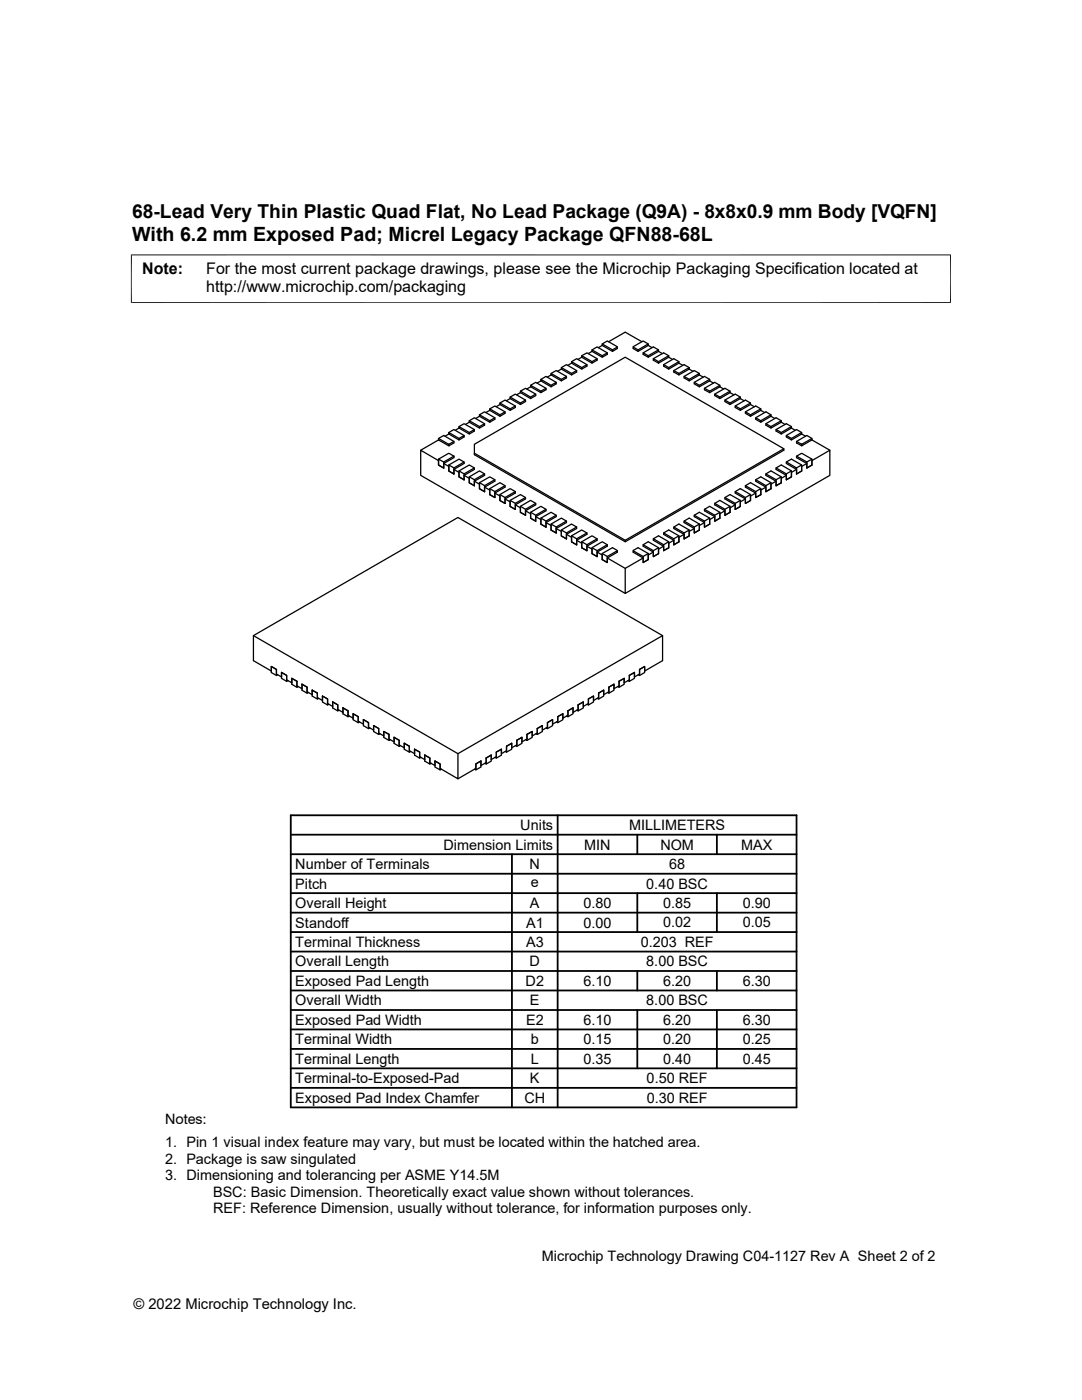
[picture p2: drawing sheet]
<svg xmlns="http://www.w3.org/2000/svg" width="216mm" height="279mm" viewBox="0 0 216 279" stroke-linecap="round" stroke-linejoin="round" font-family="sans-serif">
<g fill="none" stroke="#000" stroke-width=".25">
<path d="M101.8 79.5l-.8 .5M101.8 79.5l2 1.2 1.1-.6v-.3l-1.1 .6v.3M101.8 79.5v-.3l2 1.2M101.8 79.2l1-.5 2.1 1.1M103.8 78.4v-.3l2.1 1.1M103.8 78.1l1.1-.6 2 1.2M103.8 78.4l-.7 .4M103.8 78.4l2.1 1.1 1-.5v-.3l-1 .5v.3M105.9 77.2l-.8 .4M105.9 77.2l2 1.2 1-.6v-.3l-1 .6v.3M105.9 77.2v-.3l2 1.2M105.9 76.9l1-.6 2 1.2"/>
<path d="M107.9 76l-.7 .5M107.9 76l2.1 1.2 1-.6v-.3l-1 .6v.3M107.9 76v-.3l2.1 1.2M107.9 75.7l1-.6 2.1 1.2M110 74.8v-.3l2 1.2M110 74.5l1-.5 2 1.1M110 74.8l-.8 .5M110 74.8l2 1.2 1-.6v-.3l-1 .6v.3M112 73.7l-.8 .4M112 73.7l2 1.1 1.1-.5v-.3l-1.1 .5v.3M112 73.7v-.3l2 1.1M112 73.4l1-.6 2.1 1.2"/>
<path d="M114 72.5l-.7 .4M114 72.5l2.1 1.2 1-.6v-.3l-1 .6v.3M114 72.5v-.3l2.1 1.2M114 72.2l1.1-.6 2 1.2M116.1 71.3v-.3l2 1.2M116.1 71l1-.6 2 1.2M116.1 71.3l-.8 .4M116.1 71.3l2 1.2 1-.6v-.3l-1 .6v.3M118.1 70.1l-.7 .5M118.1 70.1l2.1 1.2 1-.6v-.3l-1 .6v.3M118.1 70.1v-.3l2.1 1.2M118.1 69.8l1-.6 2.1 1.2"/>
<path d="M120.2 68.6l1-.5 2 1.1v.4l-1 .5-2-1.2M120.2 68.9v-.3l2 1.2M120.2 68.9l-.8 .5M122.2 69.8v.3M123.2 69.3l-1 .5M126.3 69.3l1 .5M126.3 69.2l2-1.1 1 .5v.3l-2 1.2-1-.5zM128.1 68.2l-3.3-1.9-3.4 1.9M128.3 70.4l1 .6v.3M129.3 68.9l.8 .5M129.3 68.6l-2 1.2v.3M130.4 71.6l1 .6v.3"/>
<path d="M131.4 70.1l.8 .5M131.4 70.1v-.3l-2.1 1.2M131.4 69.8l-1-.6-2.1 1.2v.3l1 .6 2.1-1.2M132.4 72.8l1 .6v.3M133.4 71.3l.8 .4M133.4 71.3v-.3l-2 1.2M133.4 71l-1-.6-2 1.2v.3l1 .6 2-1.2M134.5 74l1 .5v.3M135.5 72.5l.7 .4M135.5 72.5v-.3l-2.1 1.2M135.5 72.2l-1-.6-2.1 1.2v.3l1 .6 2.1-1.2M136.5 75.1l1 .6v.3"/>
<path d="M137.5 73.7l.8 .4M137.5 73.7v-.3l-2 1.1M137.5 73.4l-1-.6-2 1.2v.3l1 .5 2-1.1M138.5 76.3l1.1 .6v.3M139.6 74.8v-.3l-2.1 1.2M139.6 74.5l-1.1-.5-2 1.1v.3l1 .6 2.1-1.2 .7 .5M140.6 77.5l1 .6v.3M141.6 76l.8 .5M141.6 76v-.3l-2 1.2M141.6 75.7l-1-.6-2.1 1.2v.3l1.1 .6 2-1.2M142.6 78.7l1 .5v.3M143.6 77.2l.8 .4"/>
<path d="M143.6 77.2v-.3l-2 1.2M143.6 76.9l-1-.6-2 1.2v.3l1 .6 2-1.2M144.7 79.8l1 .6v.3M145.7 78.4l.8 .4M145.7 78.4v-.3l-2.1 1.1M145.7 78.1l-1-.6-2.1 1.2v.3l1 .5 2.1-1.1M147.7 79.5l.8 .5M147.7 79.5v-.3l-2 1.2M147.7 79.2l-1-.5-2 1.1v.3l1 .6 2-1.2M87.5 87.8l-3.6 2.1M87.5 87.8l2.1 1.1M87.5 87.5l2 1.1v.3"/>
<path d="M87.5 87.8v-.3l1-.6 2.1 1.2v.3l-1 .5M88.5 92.5l1.1 .6v.9l1 .6M88.5 93.4l-1-.6v-.9l-3.6-2v5l40.9 23.5M88.5 92.2l-1-.6v1.2l1 .6M89.5 88.6h.1v.3M89.6 86.6v-.3l2 1.2M89.6 86.3l1-.6 2 1.2M89.6 86.6l-.8 .5M89.6 86.6l2 1.2 1-.6v-.3l-1 .6v.3M89.6 92.8l1 .6M89.6 92.8l2-1.2 1 .6v.3l-2 1.2v.9l-1-.6zM90.6 93.7l1 .6v.9l1 .6"/>
<path d="M90.6 91l-2.1 1.2v1.2M90.6 91v.3l-2.1 1.2v.9M90.6 91l-1.1-.5-2 1.1M90.6 88.1l-1 .5M91.6 85.4l-.8 .5M91.6 85.4v-.3l2 1.2M91.6 85.1l1-.5 2.1 1.1M91.6 85.4l2 1.2 1.1-.6v-.3l-1.1 .6v.3M91.6 94l1 .6M91.6 94l2-1.2 1.1 .6v.3l-2.1 1.2v.9l-1-.6zM92.6 94.9l1 .6v.9l1.1 .5M92.6 92.2l-2 1.2v1.2"/>
<path d="M93.6 84.3l-.7 .4M93.6 84.3v-.3l2.1 1.1M93.6 84l1.1-.6 2 1.2M93.6 84.3l2.1 1.1 1-.5v-.3l-1 .5v.3M93.6 95.2l1.1 .5M93.6 95.2l2.1-1.2 1 .6v.3l-2 1.1v.9l-1.1-.5zM94.7 96l1 .6v.9l1 .6M94.7 90.4l30.1 17.4M94.7 88.7l30.1-17.4 31.6 18.3v.3l-31.6 18.2-30.1-17.4zM94.7 93.4l-2.1 1.2v1.2M95.7 83.1l-.8 .4M95.7 83.1v-.3l2 1.2"/>
<path d="M95.7 82.8l1-.6 2 1.2M95.7 96.3l1 .6M95.7 96.3l2-1.1 1 .5v.3l-2 1.2v.9l-1-.6zM95.7 83.1l2 1.2 1-.6v-.3l-1 .6v.3M96.7 97.2l1 .6v.9l1 .6M96.7 94.6l-2 1.1v1.2M97.7 81.9l-.8 .4M97.7 97.5l1 .6M97.7 97.5l2.1-1.2 1 .6v.3l-2.1 1.2v.9l-1-.6zM97.7 81.9l2.1 1.2 1-.6v-.3l-1 .6v.3M97.7 81.9v-.3l2.1 1.2M97.7 81.6l1-.6 2.1 1.2"/>
<path d="M98.7 98.4l1.1 .6v.9l1 .6M98.7 95.7l-2 1.2v1.2M99.8 80.7l-.8 .5M99.8 80.7v-.3l2 1.2M99.8 80.4l1-.6 2 1.2M99.8 80.7l2 1.2 1-.6v-.3l-1 .6v.3M99.8 98.7l1 .6M99.8 98.7l2-1.2 1 .6v.3l-2 1.2v.9l-1-.6zM100.8 99.6l1 .6v.9l1 .6M100.8 96.9l-2.1 1.2v1.2M101.8 99.9l1 .6M101.8 99.9l2-1.2 1.1 .6v.3l-2.1 1.2v.9l-1-.6z"/>
<path d="M102.8 98.1l-2 1.2v1.2M104.9 99.3l-2.1 1.2v1.2M144.7 99.3l2 1.2v1.2l1-.6M144.7 99.3l1-.6 2 1.2v1.2l-1 .6v-.9l-2-1.2zM146.7 98.1l2 1.2v1.2l1.1-.6M146.7 98.1l1-.6 2.1 1.2v1.2l-1.1 .6v-.9l-2-1.2zM146.7 81l1 .6v.3M147.7 99.9l-1 .6M148.7 96.9l2.1 1.2v1.2l1-.6M148.7 99.6l-1 .6v.9M148.7 96.9l1.1-.6 2 1.2v1.2l-1 .6v-.9l-2.1-1.2zM148.7 82.2l1.1 .6v.3"/>
<path d="M149.8 80.7l.7 .5M149.8 98.7l-1.1 .6M149.8 80.7v-.3l-2.1 1.2M149.8 80.4l-1.1-.6-2 1.2v.3l1 .6 2.1-1.2M150.8 98.4l-1 .6v.9M150.8 95.7l2 1.2v1.2l1-.6M150.8 95.7l1-.5 2 1.1v1.2l-1 .6v-.9l-2-1.2zM150.8 83.4l1 .6v.3M151.8 97.5l-1 .6M151.8 81.9l.8 .4M151.8 81.9v-.3l-2 1.2M151.8 81.6l-1-.6-2.1 1.2v.3l1.1 .6 2-1.2"/>
<path d="M152.8 94.6l2.1 1.1v1.2l1-.5M152.8 97.2l-1 .6v.9M152.8 94.6l1-.6 2.1 1.2v1.2l-1 .5v-.9l-2.1-1.1zM152.8 84.6l1 .5v.3M153.8 83.1l.8 .4M153.8 96.3l-1 .6M153.8 83.1v-.3l-2 1.2M153.8 82.8l-1-.6-2 1.2v.3l1 .6 2-1.2M154.9 96l-1.1 .6v.9M154.9 93.4l2 1.2v1.2l1-.6M154.9 93.4l1-.6 2 1.2v1.2l-1 .6v-.9l-2-1.2zM154.9 85.7l1 .6v.3"/>
<path d="M155.9 84.3l.8 .4M155.9 95.2l-1 .5M155.9 84.3v-.3l-2.1 1.1M155.9 84l-1-.6-2.1 1.2v.3l1 .5 2.1-1.1M156.4 89.6l-31.6 18.2v.3M156.9 94.9l-1 .6v.9M156.9 86.9l1 .6v.3M156.9 92.2l2 1.2v1.2M157.9 85.4l.8 .5M157.9 94l-1 .6M157.9 85.4v-.3l-2 1.2M157.9 85.1l-1-.5-2 1.1v.3l1 .6 2-1.2"/>
<path d="M158.9 93.7l-1 .6v.9M158.9 88.1l1 .5M158.9 91l1.1-.5 2 1.1v1.2l-1 .6v-1.2l1-.6M160 86.6l.7 .5M160 86.6v-.3l-2.1 1.2M160 86.3l-1.1-.6-2 1.2v.3l1 .6 2.1-1.2M160 94v-1.2l-2.1-1.2-1 .6v.3l2 1.2v.9M160 92.8l-1.1 .6M160 94l-1.1 .6M160 88.6l-.1 .3M161 92.5l-1 .6v.9M161 92.2l-2.1-1.2v.3l2.1 1.2v.9l1-.6v-.9l3.6-2v5l-40.8 23.5v-5l3.5-2"/>
<path d="M162 87.8l-2 1.1M162 87.8l3.6 2.1M162 87.8v-.3l-1-.6-2.1 1.2v.3l1.1 .5M162 87.5l-2 1.1v.3M102.8 100.8l1 .5v1l1.1 .5M103.8 101l1.1 .6M103.8 101l2.1-1.1 1 .6v.3l-2 1.1v.9l-1.1-.5zM104.9 101.9l1 .6v.9l1 .6M105.9 102.2l1 .6M105.9 102.2l2-1.2 1 .6v.3l-2 1.2v.9l-1-.6zM106.9 103.1l1 .6v.9l1 .6M106.9 100.5l-2 1.1v1.2"/>
<path d="M107.9 103.4l1 .6M107.9 103.4l2.1-1.2 1 .6v.3l-2.1 1.2v.9l-1-.6zM108.9 104.3l1.1 .6v.9l1 .6M108.9 101.6l-2 1.2v1.2M110 104.6l1 .6M110 104.6l2-1.2 1 .6v.3l-2 1.2v.9l-1-.6zM111 105.5l1 .6v.9l1 .5M111 102.8l-2.1 1.2v1.2M112 105.8l1 .6M112 105.8l2-1.2 1.1 .6v.3l-2.1 1.1v.9l-1-.5zM113 106.6l1 .6v.9l1.1 .6M113 104l-2 1.2v1.2"/>
<path d="M114 106.9l1.1 .6M114 106.9l2.1-1.1 1 .6v.2l-2 1.2v.9l-1.1-.6zM115.1 107.8l1 .6v.9l1 .6M115.1 105.2l-2.1 1.2v1.1M116.1 108.1l1 .6M116.1 108.1l2-1.2 1 .6v.3l-2 1.2v.9l-1-.6zM117.1 109l1 .6v.9l1 .6M117.1 106.4l-2 1.1v1.2M118.1 109.3l1 .6M118.1 109.3l2.1-1.2 1 .6v.3l-2.1 1.2v.9l-1-.6zM119.1 107.5l-2 1.2v1.2M120.2 110.5l1 .6"/>
<path d="M121.2 111.4l3.6 2M121.2 108.7l-2.1 1.2v1.2M123.2 109.9l-1-.6-2 1.2v1.2l1 .6v-1.2l2-1.2v.3l-2 1.2v.9l-1-.6v-.9l-1.1-.6M126.3 109.9l1-.6 2 1.2v1.2M128.3 108.7l2.1 1.2v1.2l1-.6M128.3 108.7l1-.6 2.1 1.2v1.2l-1 .6v-.9l-2.1-1.2zM128.3 111.1l-2-1.2v.3l2 1.2v.9l1-.6M129.3 110.5l-1 .6v1.2l1-.6M130.4 110.2l-1.1 .6v.9M130.4 107.5l2 1.2v1.2l1-.6M130.4 107.5l1-.6 2 1.2v1.2l-1 .6v-.9l-2-1.2zM131.4 109.3l-1 .6"/>
<path d="M132.4 109l-1 .6v.9M132.4 106.4l2.1 1.1v1.2l1-.6M132.4 106.4l1-.6 2.1 1.1v1.2l-1 .6v-.9l-2.1-1.2zM133.4 108.1l-1 .6M134.5 107.8l-1.1 .6v.9M134.5 105.2l2 1.2v1.1l1-.5M134.5 105.2l1-.6 2 1.2v1.2l-1 .5v-.9l-2-1.1zM135.5 106.9l-1 .6M136.5 106.6l-1 .6v.9M136.5 104l2 1.2v1.2l1.1-.6M136.5 104l1-.6 2.1 1.2v1.2l-1.1 .6v-.9l-2-1.2zM137.5 105.8l-1 .6"/>
<path d="M138.5 105.5l-1 .6v.9M138.5 102.8l2.1 1.2v1.2l1-.6M138.5 102.8l1.1-.6 2 1.2v1.2l-1 .6v-.9l-2.1-1.2zM139.6 104.9v.9M139.6 104.6l-1.1 .6M140.6 104.3l-1 .6M140.6 101.6l2 1.2v1.2l1-.6M140.6 101.6l1-.6 2 1.2v1.2l-1 .6v-.9l-2-1.2zM141.6 103.4l-1 .6M142.6 103.1l-1 .6v.9M142.6 100.5l2.1 1.1v1.2l1-.5M142.6 100.5l1-.6 2.1 1.1v1.3l-1 .5v-.9l-2.1-1.1z"/>
<path d="M143.6 102.2l-1 .6M144.7 101.9l-1.1 .6v.9M145.7 101l-1 .6M146.7 100.8l-1 .5v1M50.6 126.9l40.8 23.5v5l-3.6-2v-.9l-1-.6v.9l-1-.6v-.9l-1-.6M55.4 134.7l-.2 .1v-1.2l-1.1-.6v1.2l1.1 .6M56.2 134.2l1 .6v1.2l.2-.2M56.2 134.2l1 .6v.9l1 .6M56.2 134.2v1.2l1 .6M58.2 135.4l1 .6v1.2l.3-.2M58.2 135.4v1.2l1 .6M58.2 135.4l1 .6v.9l1.1 .6"/>
<path d="M60.3 136.5l1 .6v1.2l.2-.1M60.3 136.5v1.3l1 .5M60.3 136.5l1 .6v.9l1 .6M62.3 137.7l1 .6v1.2l.3-.1M62.3 137.7l1 .6v.9l1 .6M62.3 137.7v1.2l1 .6M64.3 138.9l1.1 .6v1.2l.2-.2M64.3 138.9l1.1 .6v.9l1 .6M64.3 138.9v1.2l1.1 .6M117.4 139.5v.9l-1 .6v-.9l-1 .6M117.4 139.5v1.2l-.2-.2M117.4 139.5l1-.6v1.2l-1 .6"/>
<path d="M119.4 138.3v1.2l-.2-.1M119.4 138.3l1.1-.6v1.2l-1.1 .6M119.4 138.3v.9l-1 .6v-.9l-1 .6M121.5 137.1v1.2l-.3-.1M121.5 137.1l1-.6v1.3l-1 .5M121.5 137.1v.9l-1 .6v-.9l-1.1 .6M123.5 136v.9l-1 .6v-1l-1 .6M123.5 136v1.2l-.2-.2M123.5 136l1-.6v1.2l-1 .6M125.6 134.8l1-.6v1.2l-1 .6M125.6 134.8v1.2l-.3-.2M125.6 134.8v.9l-1.1 .6v-.9l-1 .6"/>
<path d="M127.6 133.6l1-.6v.9l3.6-2.1v-4.9l-40.8-23.6-40.8 23.6v4.9l3.5 2.1v-.9l1.1 .6v.9l1 .6M127.6 133.6v.9l-1 .6v-.9l-1 .6M127.6 133.6v1.2l-.2-.1M127.6 133.6l1-.6v1.2l-1 .6M132.2 126.9l-40.8 23.5M66.4 140.1l1 .6v1.2l.3-.2M66.4 140.1l1 .6v.9l1 .6M66.4 140.1v1.2l1 .6M68.4 141.3l1 .6v.8l1.1 .6M68.4 141.3l1 .6v1.1l.3-.1M68.4 141.3v1.2l1 .5M70.5 142.5l1 .5v1.2l.2-.1"/>
<path d="M70.5 142.5l1 .5v.9l1 .6M70.5 142.5v1.1l1 .6M72.5 143.6l1 .6v.9l1 .6M72.5 143.6l1 .6v1.2l.3-.1M72.5 143.6v1.2l1 .6M74.5 144.8l1.1 .6v1.2l.2-.2M74.5 144.8l1.1 .6v.9l1 .6M74.5 144.8v1.2l1.1 .6M76.6 146l1 .6v.9l1 .6M76.6 146l1 .6v1.2l.3-.2M76.6 146v1.2l1 .6M78.6 147.2l1.1 .5v1l1 .5"/>
<path d="M78.6 147.2l1.1 .5v1.2l.2-.1M78.6 147.2v1.2l1.1 .5M80.7 148.3l1 .6v1.2l.2-.1M80.7 148.3l1 .6v.9l1 .6M80.7 148.3v1.2l1 .6M82.7 149.5l1 .6v1.2l.3-.1M82.7 149.5l1 .6v.9l1.1 .6M82.7 149.5v1.2l1 .6M84.8 150.7l1 .6v1.2l.2-.2M84.8 150.7v1.2l1 .6M86.8 151.9l1 .6v1.1l-1-.5zM88.1 153.5l-.3 .1"/>
<path d="M94.7 153.5l.3 .1v-1.1l1-.6v1.2l-1 .5M97 151.3v.9l-1 .6v-.9l-1 .6v.9l-3.6 2M97 151.3v1.2l-.2-.2M97 151.3l1-.6v1.2l-1 .6M99 150.1v.9l-1 .6v-.9l-1 .6M99 150.1v1.2l-.2-.1M99 150.1l1.1-.6v1.2l-1.1 .6M101.1 148.9v.9l-1 .6v-.9l-1.1 .6M101.1 148.9v1.2l-.3-.1M101.1 148.9l1-.6v1.2l-1 .6M103.1 147.7v1l-1 .5v-.9l-1 .6M103.1 147.7v1.2l-.2-.1"/>
<path d="M103.1 147.7l1-.5v1.2l-1 .5M105.2 146.6v1.2l-.3-.2M105.2 146.6l1-.6v1.2l-1 .6M105.2 146.6v.9l-1.1 .6v-.9l-1 .5M107.2 145.4v.9l-1 .6v-.9l-1 .6M107.2 145.4v1.2l-.2-.2M107.2 145.4l1-.6v1.2l-1 .6M109.2 144.2v1.2l-.2-.1M109.2 144.2l1.1-.6v1.2l-1.1 .6M109.2 144.2v.9l-1 .6v-.9l-1 .6M111.3 143v.9l-1 .6v-.9l-1.1 .6M111.3 143v1.2l-.3-.1"/>
<path d="M111.3 143l1-.5v1.1l-1 .6M113.3 141.9v1.1l-.2-.1M113.3 141.9l1-.6v1.2l-1 .5M113.3 141.9v.8l-1 .6v-.8l-1 .5M115.4 140.7v1.2l-.3-.2M115.4 140.7l1-.6v1.2l-1 .6M115.4 140.7v.9l-1.1 .6v-.9l-1 .6"/>
</g>
<path d="M26.1 50.9h163.7M26.2 50.8v9.7M189.7 50.8v9.7M26.1 60.4h163.7" fill="none" stroke="#000" stroke-width=".2"/>
<g fill="none" stroke="#000" stroke-width=".36">
<path d="M58 178.2h100.9M58 174.4h100.9M58 170.5h100.9M58 166.6h100.9M58 162.7h100.9v58.3h-100.9zM102.2 170.5v50.5M111.3 162.7v58.3M127.2 166.6v3.9M127.2 178.2v7.8M143 166.6v3.9M143 178.2v7.8M58 182.1h100.9"/>
<path d="M58 193.8h100.9M58 189.9h100.9M58 186h100.9M58 197.7h100.9M127.2 193.8v3.9M143 193.8v3.9M58 209.3h100.9M58 201.6h100.9M58 205.4h100.9M58 213.2h100.9M58 217.1h100.9M127.2 201.6v11.6"/>
<path d="M143 201.6v11.6"/>
</g>
<text font-size="3.9" x="26.4" y="48">With 6.2 mm Exposed Pad; Micrel Legacy Package QFN88-68L</text>
<text font-size="3.8" x="26.4" y="43.5">68-Lead Very Thin Plastic Quad Flat, No Lead Package (Q9A) - 8x8x0.9 mm Body [VQFN]</text>
<g font-size="3.2">
<text x="28.4" y="54.6">Note:</text>
<text x="41.1" y="58.3">http://www.microchip.com/packaging</text>
<text x="41.1" y="54.6">For the most current package drawings, please see the Microchip Packaging Specification located at</text>
</g>
<g font-size="2.9">
<text x="103.8" y="165.7">Units</text>
<text x="125.5" y="165.7">MILLIMETERS</text>
<text x="58.9" y="173.4">Number of Terminals</text>
<text x="88.5" y="169.6">Dimension Limits</text>
<text x="105.7" y="173.4">N</text>
<text x="116.6" y="169.6">MIN</text>
<text x="131.8" y="169.6">NOM</text>
<text x="133.5" y="173.4">68</text>
<text x="147.9" y="169.6">MAX</text>
<text x="58.9" y="177.3">Pitch</text>
<text x="105.9" y="177.1">e</text>
<text x="128.9" y="177.3">0.40 BSC</text>
<text x="58.9" y="181.2">Overall Height</text>
<text x="58.9" y="185.1">Standoff</text>
<text x="105" y="185.1">A1</text>
<text x="105.7" y="181.2">A</text>
<text x="116.4" y="181.2">0.80</text>
<text x="116.4" y="185.1">0.00</text>
<text x="132.3" y="181.2">0.85</text>
<text x="132.3" y="185.1">0.02</text>
<text x="148.2" y="181.2">0.90</text>
<text x="148.2" y="185.1">0.05</text>
<text x="58.9" y="189">Terminal Thickness</text>
<text x="105" y="189">A3</text>
<text x="127.8" y="189">0.203 REF</text>
<text x="58.9" y="192.9">Overall Length</text>
<text x="58.9" y="196.8">Exposed Pad Length</text>
<text x="104.9" y="196.8">D2</text>
<text x="105.7" y="192.9">D</text>
<text x="116.4" y="196.8">6.10</text>
<text x="128.9" y="192.9">8.00 BSC</text>
<text x="132.3" y="196.8">6.20</text>
<text x="148.2" y="196.8">6.30</text>
<text x="58.9" y="200.6">Overall Width</text>
<text x="105.7" y="200.6">E</text>
<text x="128.9" y="200.6">8.00 BSC</text>
<text x="58.9" y="208.4">Terminal Width</text>
<text x="58.9" y="204.5">Exposed Pad Width</text>
<text x="105" y="204.5">E2</text>
<text x="105.9" y="208.4">b</text>
<text x="116.4" y="208.4">0.15</text>
<text x="116.4" y="204.5">6.10</text>
<text x="132.3" y="204.5">6.20</text>
<text x="132.3" y="208.4">0.20</text>
<text x="148.2" y="204.5">6.30</text>
<text x="148.2" y="208.4">0.25</text>
<text x="58.9" y="212.3">Terminal Length</text>
<text x="105.9" y="212.3">L</text>
<text x="116.4" y="212.3">0.35</text>
<text x="132.3" y="212.3">0.40</text>
<text x="148.2" y="212.3">0.45</text>
<text x="58.9" y="220.1">Exposed Pad Index Chamfer</text>
<text x="58.9" y="216.2">Terminal-to-Exposed-Pad</text>
<text x="104.6" y="220.1">CH</text>
<text x="105.7" y="216.2">K</text>
<text x="129" y="216.2">0.50 REF</text>
<text x="129" y="220.1">0.30 REF</text>
<text x="32.9" y="224.3">Notes:</text>
<text x="32.9" y="228.9">1. Pin 1 visual index feature may vary, but must be located within the hatched area.</text>
<text x="32.9" y="232.2">2. Package is saw singulated</text>
<text x="32.9" y="235.5">3. Dimensioning and tolerancing per ASME Y14.5M</text>
<text x="42.5" y="238.8">BSC: Basic Dimension. Theoretically exact value shown without tolerances.</text>
<text x="42.5" y="242.2">REF: Reference Dimension, usually without tolerance, for information purposes only.</text>
<text x="108.1" y="251.7">Microchip Technology Drawing C04-1127 Rev A Sheet 2 of 2</text>
<text x="26.6" y="261.3">© 2022 Microchip Technology Inc.</text>
</g>
</svg>
